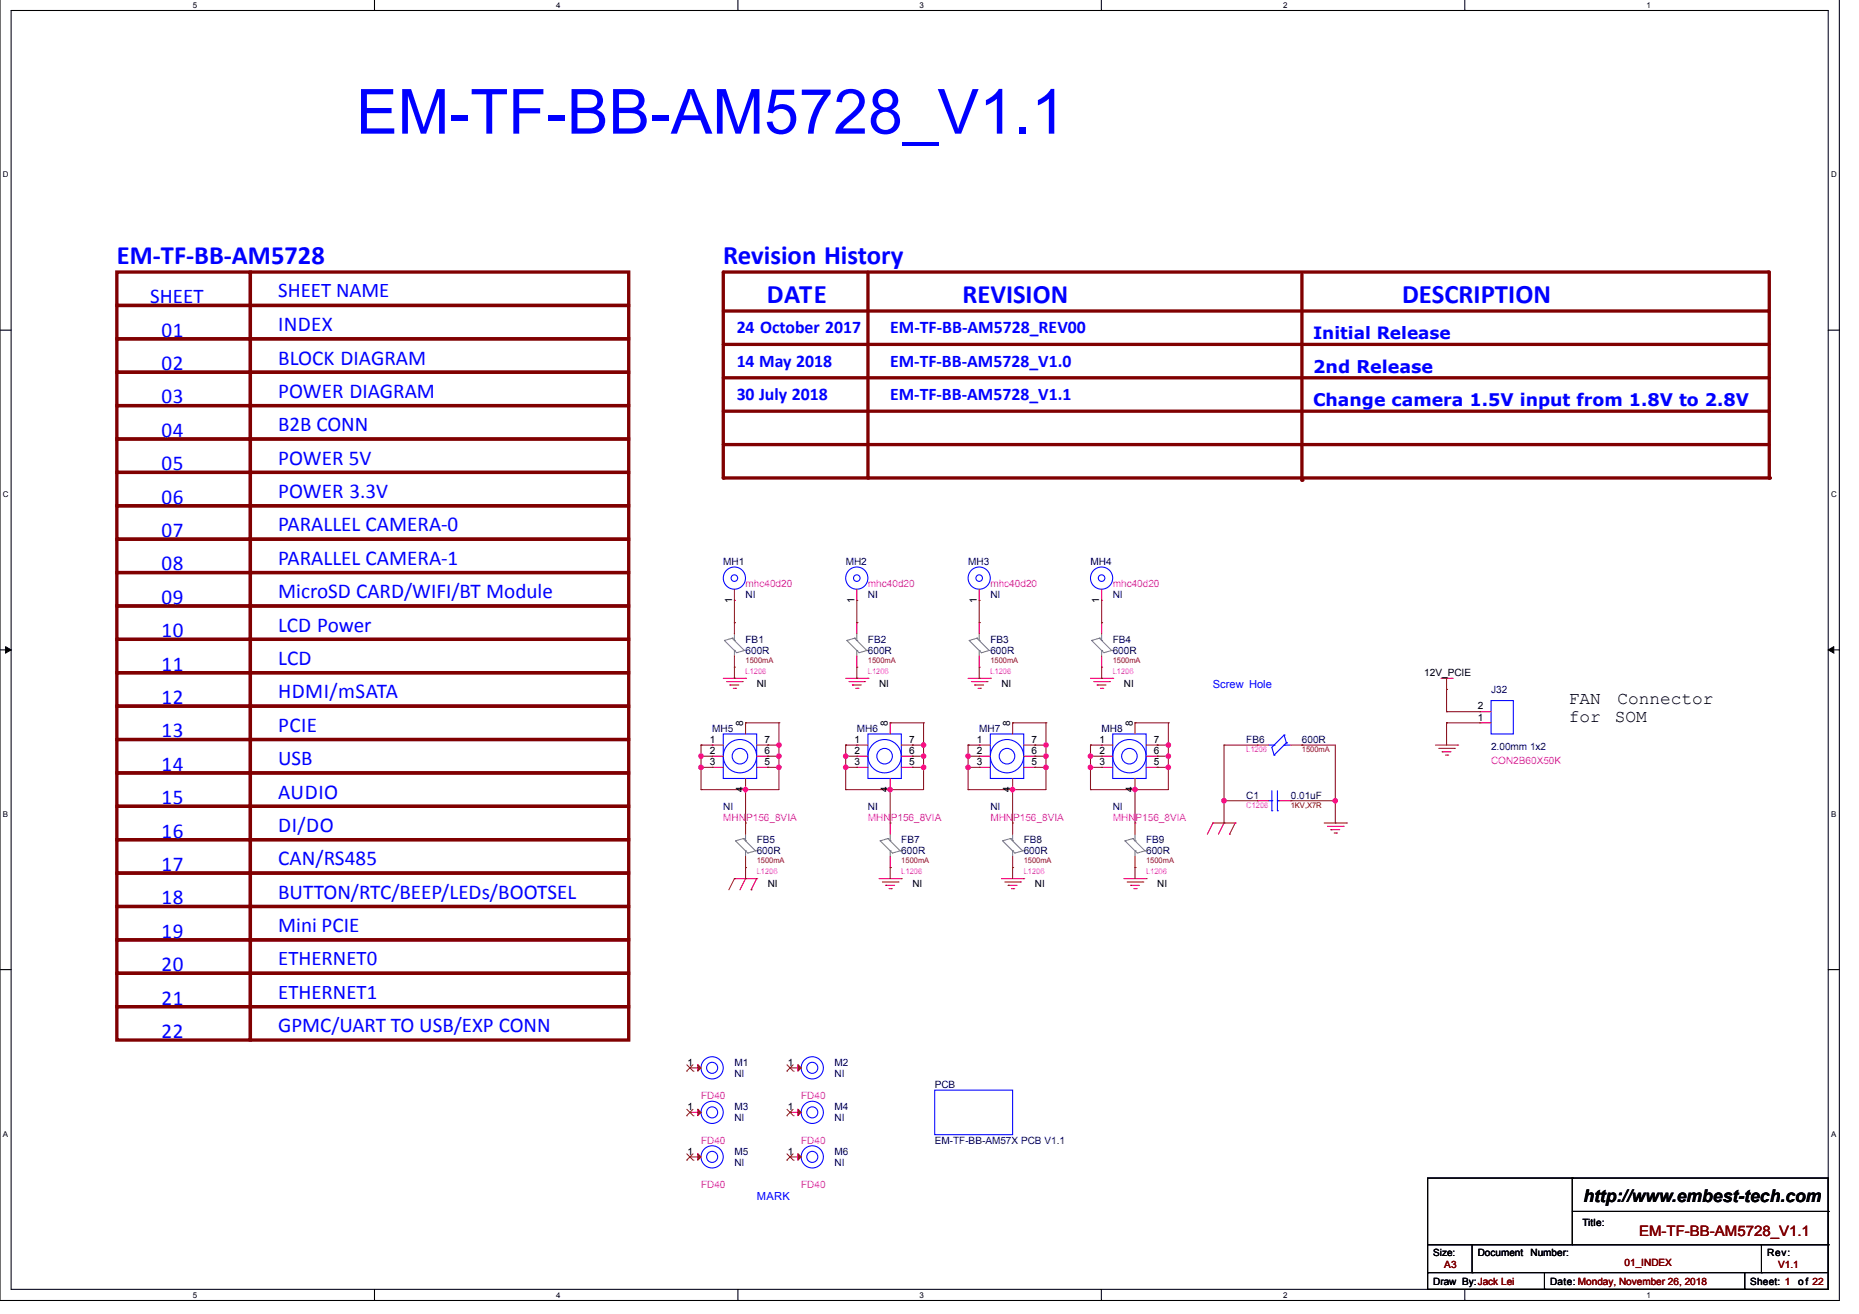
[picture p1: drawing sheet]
<svg xmlns="http://www.w3.org/2000/svg" width="297mm" height="210mm" viewBox="0 0 297 210" stroke-linecap="round" stroke-linejoin="round" font-family="sans-serif">
<path d="M0 -.1v207.8h293.9v-207.8M1.8 1.7h290.3v204.3h-290.3z" fill="none" stroke="#000" stroke-width=".17"/>
<g fill="#fff">
<path d="M30.8 .1h.7v1.4h-.7z"/>
<path d="M30.8 206.1h.7v1.5h-.7z"/>
</g>
<path d="M59.8 -.1v1.8M59.8 206v1.7" fill="none" stroke="#000" stroke-width=".17"/>
<g fill="#fff">
<path d="M88.9 .1h.7v1.4h-.7z"/>
<path d="M88.9 206.1h.7v1.5h-.7z"/>
</g>
<path d="M117.9 -.1v1.8M117.9 206v1.7" fill="none" stroke="#000" stroke-width=".17"/>
<g fill="#fff">
<path d="M146.9 .1h.7v1.4h-.7z"/>
<path d="M146.9 206.1h.7v1.5h-.7z"/>
</g>
<path d="M176 -.1v1.8M176 206v1.7" fill="none" stroke="#000" stroke-width=".17"/>
<g fill="#fff">
<path d="M205 .1h.7v1.4h-.7z"/>
<path d="M205 206.1h.7v1.5h-.7z"/>
</g>
<path d="M234.1 -.1v1.8M234.1 206v1.7" fill="none" stroke="#000" stroke-width=".17"/>
<g fill="#fff">
<path d="M263.1 .1h.7v1.4h-.7z"/>
<path d="M263.1 206.1h.7v1.5h-.7z"/>
<path d="M.4 27.2h1v1.4h-1z"/>
<path d="M292.6 27.2h.9v1.4h-.9z"/>
<path d="M.4 78.3h1v1.4h-1z"/>
<path d="M292.6 78.3h.9v1.4h-.9z"/>
</g>
<path d="M0 52.7h1.8M292.1 52.7h1.8" fill="none" stroke="#000" stroke-width=".17"/>
<g fill="#fff">
<path d="M.4 129.3h.9v1.5h-.9z"/>
<path d="M292.6 129.3h.8v1.5h-.8z"/>
</g>
<path d="M0 103.8h1.8M292.1 103.8h1.8" fill="none" stroke="#000" stroke-width=".17"/>
<path d="M.9 103.3l.9 .5-.9 .5zM292.1 103.8l.9-.5v1z" fill="#000" stroke="#000" stroke-width=".16"/>
<g fill="#fff">
<path d="M.4 180.4h.9v1.4h-.9z"/>
<path d="M292.6 180.4h.8v1.4h-.8z"/>
</g>
<path d="M0 154.9h1.8M292.1 154.9h1.8" fill="none" stroke="#000" stroke-width=".17"/>
<path d="M282.7 43.5v32.9" fill="none" stroke="#800000" stroke-width=".53"/>
<circle cx="282.7" cy="76.4" r=".26" fill="#800000"/>
<g fill="none" stroke="#800000" stroke-width=".53">
<path d="M18.7 48.8h21.3v5.3h-21.3zM18.7 43.5h21.3v5.3h-21.3zM18.7 59.5h21.3v5.3h-21.3zM18.7 54.1h21.3v5.4h-21.3zM40 43.5h60.5v5.3h-60.5zM40 59.5h60.5v5.3h-60.5zM40 54.1h60.5v5.4h-60.5zM40 48.8h60.5v5.3h-60.5zM115.6 49.7h166.9M18.7 75.5h21.3v5.3h-21.3zM18.7 70.1h21.3v5.4h-21.3zM18.7 64.8h21.3v5.3h-21.3z"/>
<path d="M40 75.5h60.5v5.3h-60.5zM40 70.1h60.5v5.4h-60.5zM40 64.8h60.5v5.3h-60.5zM18.7 91.5h21.3v5.3h-21.3zM18.7 86.1h21.3v5.4h-21.3zM18.7 80.8h21.3v5.3h-21.3zM18.7 96.8h21.3v5.3h-21.3zM40 86.1h60.5v5.4h-60.5zM40 80.8h60.5v5.3h-60.5zM40 96.8h60.5v5.3h-60.5zM40 91.5h60.5v5.3h-60.5zM18.7 102.1h21.3v5.4h-21.3z"/>
<path d="M18.7 118.1h21.3v5.4h-21.3zM18.7 112.8h21.3v5.3h-21.3zM18.7 107.5h21.3v5.3h-21.3zM40 102.1h60.5v5.4h-60.5zM40 112.8h60.5v5.3h-60.5zM40 107.5h60.5v5.3h-60.5zM40 118.1h60.5v5.4h-60.5zM18.7 123.5h21.3v5.3h-21.3zM40 123.5h60.5v5.3h-60.5z"/>
</g>
<circle cx="282.5" cy="49.7" r=".26" fill="#800000"/>
<path d="M115.6 43.5v32.9" fill="none" stroke="#800000" stroke-width=".53"/>
<circle cx="115.6" cy="76.4" r=".26" fill="#800000"/>
<path d="M115.6 43.5h166.9" fill="none" stroke="#800000" stroke-width=".53"/>
<circle cx="282.5" cy="43.5" r=".26" fill="#800000"/>
<path d="M115.6 60.3h166.9" fill="none" stroke="#800000" stroke-width=".53"/>
<circle cx="282.5" cy="60.3" r=".26" fill="#800000"/>
<path d="M115.6 65.7h166.9" fill="none" stroke="#800000" stroke-width=".53"/>
<circle cx="282.5" cy="65.7" r=".26" fill="#800000"/>
<path d="M208 43.8v32.9" fill="none" stroke="#800000" stroke-width=".53"/>
<circle cx="208" cy="76.7" r=".26" fill="#800000"/>
<path d="M138.7 43.5v32.9" fill="none" stroke="#800000" stroke-width=".53"/>
<circle cx="138.7" cy="76.4" r=".26" fill="#800000"/>
<path d="M115.6 55h166.9" fill="none" stroke="#800000" stroke-width=".53"/>
<circle cx="282.5" cy="55" r=".26" fill="#800000"/>
<path d="M115.6 71h166.9" fill="none" stroke="#800000" stroke-width=".53"/>
<circle cx="282.5" cy="71" r=".26" fill="#800000"/>
<path d="M115.6 76.4h167.1" fill="none" stroke="#800000" stroke-width=".53"/>
<circle cx="282.7" cy="76.4" r=".26" fill="#800000"/>
<g fill="none" stroke="#800000" stroke-width=".53">
<path d="M18.7 128.8h21.3v5.3h-21.3zM18.7 134.1h21.3v5.4h-21.3zM18.7 139.5h21.3v5.3h-21.3zM40 128.8h60.5v5.3h-60.5zM40 134.1h60.5v5.4h-60.5zM40 139.5h60.5v5.3h-60.5zM18.7 144.8h21.3v5.3h-21.3zM18.7 150.1h21.3v5.4h-21.3zM18.7 155.5h21.3v5.3h-21.3zM40 144.8h60.5v5.3h-60.5zM40 150.1h60.5v5.4h-60.5zM40 155.5h60.5v5.3h-60.5z"/>
<path d="M18.7 160.8h21.3v5.3h-21.3zM40 160.8h60.5v5.3h-60.5z"/>
</g>
<g fill="none" stroke="#800040" stroke-width=".17">
<path d="M117.3 99.5h.1M117.3 95.9v3.6M136.9 99.5h.1M136.9 95.9v3.6M156.5 99.5h.1M156.5 95.9v3.6M176 99.5h.1M176 95.9v3.6M112 119h.1M112 119h1.8M112 119v7.1M117.3 108.4h.1"/>
<path d="M117.3 106.6v1.8M119.1 115.5h.1M119.1 115.5h5.4M122.7 119h.1M122.7 119h1.8M124.5 115.5h.1M124.5 119h.1M124.5 115.5v10.6h-12.5M135.1 119h.1M135.1 119h1.8M135.1 119v7.1M136.9 108.4h.1"/>
<path d="M136.9 106.6v1.8M142.2 115.5h.1M142.2 115.5h5.4M145.8 119h.1M145.8 119h1.8M147.6 119h.1M147.6 115.5h.1M147.6 115.5v10.6h-12.5M154.7 119h.1M154.7 119h1.8M154.7 119v7.1M156.5 108.4h.1"/>
<path d="M156.5 106.6v1.8M161.8 115.5h.1M161.8 115.5h5.3M165.4 119h.1M165.4 119h1.7M167.1 119h.1M167.1 115.5h.1M167.1 115.5v10.6h-12.4M174.2 119h.1M174.2 119h1.8M174.2 119v7.1M176 108.4h.1"/>
<path d="M176 106.6v1.8M181.4 115.5h.1M181.4 115.5h5.3M184.9 119h.1M184.9 119h1.8M186.7 119h.1M186.7 115.5h.1M186.7 115.5v10.6h-12.5M195.6 119h.1M195.6 119v12.5M195.6 119h5.3M208 119h.1"/>
<path d="M208 119h5.4v12.5M231.1 115.5h.1M231.1 113.7h.1M231.1 110.1h.1M231.1 115.5h5.4M231.1 110.1v3.6M231.1 115.5v3.5M231.1 113.7h5.4M112 126.1h.1M112 122.6h.1M112 120.8h.1M112 122.6h1.8"/>
<path d="M112 120.8h1.8M119.1 126.1h.1M119.1 138.6h.1M119.1 126.1v5.4M119.1 138.6v1.8M122.7 122.6h.1M122.7 120.8h.1M122.7 122.6h1.8M122.7 120.8h1.8M124.5 122.6h.1M124.5 120.8h.1M135.1 126.1h.1"/>
<path d="M135.1 120.8h.1M135.1 122.6h.1M135.1 122.6h1.8M135.1 120.8h1.8M142.2 138.6h.1M142.2 126.1h.1M142.2 126.1v5.4M142.2 138.6v1.8M145.8 120.8h.1M145.8 122.6h.1M145.8 122.6h1.8M145.8 120.8h1.8"/>
<path d="M147.6 122.6h.1M147.6 120.8h.1M154.7 126.1h.1M154.7 120.8h.1M154.7 122.6h.1M154.7 122.6h1.8M154.7 120.8h1.8M161.8 138.6h.1M161.8 126.1h.1M161.8 126.1v5.4M161.8 138.6v1.8M165.4 122.6h.1"/>
<path d="M165.4 120.8h.1M165.4 122.6h1.7M165.4 120.8h1.7M167.1 122.6h.1M167.1 120.8h.1M174.2 126.1h.1M174.2 120.8h.1M174.2 122.6h.1M174.2 122.6h1.8M174.2 120.8h1.8M181.4 138.6h.1M181.4 126.1h.1"/>
<path d="M181.4 126.1v5.4M181.4 138.6v1.8M184.9 122.6h.1M184.9 120.8h.1M184.9 122.6h1.8M184.9 120.8h1.8M186.7 122.6h.1M186.7 120.8h.1M195.6 131.5h.1M195.6 127.9h.1M195.6 127.9h5.3M206.2 127.9h7.2"/>
<path d="M213.4 131.5h.1M213.4 127.9h.1"/>
</g>
<g fill="#f0f" stroke="#f0f" stroke-width=".17">
<circle cx="195.6" cy="127.9" r=".35"/>
<circle cx="213.4" cy="127.9" r=".35"/>
<circle cx="124.5" cy="119" r=".35"/>
<circle cx="124.5" cy="122.6" r=".35"/>
<circle cx="124.5" cy="120.8" r=".35"/>
<circle cx="112" cy="120.8" r=".35"/>
<circle cx="112" cy="122.6" r=".35"/>
<circle cx="119.1" cy="126.1" r=".35"/>
<circle cx="147.6" cy="120.8" r=".35"/>
<circle cx="147.6" cy="119" r=".35"/>
<circle cx="135.1" cy="120.8" r=".35"/>
<circle cx="135.1" cy="122.6" r=".35"/>
<circle cx="147.6" cy="122.6" r=".35"/>
<circle cx="142.2" cy="126.1" r=".35"/>
<circle cx="167.1" cy="122.6" r=".35"/>
<circle cx="167.1" cy="120.8" r=".35"/>
<circle cx="167.1" cy="119" r=".35"/>
<circle cx="154.7" cy="122.6" r=".35"/>
<circle cx="154.7" cy="120.8" r=".35"/>
<circle cx="161.8" cy="126.1" r=".35"/>
<circle cx="181.4" cy="126.1" r=".35"/>
<circle cx="174.2" cy="120.8" r=".35"/>
<circle cx="174.2" cy="122.6" r=".35"/>
<circle cx="186.7" cy="122.6" r=".35"/>
<circle cx="186.7" cy="120.8" r=".35"/>
<circle cx="186.7" cy="119" r=".35"/>
</g>
<g fill="none" stroke="#f00" stroke-width=".17">
<path d="M117.3 99.5h.1M117.3 95.9h.1M117.3 94.1v1.8M117.3 99.5v1.7M136.9 95.9h.1M136.9 99.5h.1M136.9 94.1v1.8M136.9 99.5v1.7M156.5 95.9h.1M156.5 99.5h.1M156.5 94.1v1.8M156.5 99.5v1.7"/>
<path d="M176 99.5h.1M176 95.9h.1M176 94.1v1.8M176 99.5v1.7M113.8 119h.1M113.8 119h1.8M115.6 108.4h3.5M116.1 108.9h2.5M116.6 109.4h.1M116.6 109.4h1.5M117.2 110h.3M117.3 106.6h.1"/>
<path d="M117.3 104.8v1.8M117.5 110h.1M118.6 108.9h.1M119.1 108.4h.1M119.1 115.5h.1M119.1 115.5v1.7M120.9 119h1.8M122.7 119h.1M135.1 108.4h3.6M135.7 108.9h2.5M136.2 109.4h.1M136.2 109.4h1.4"/>
<path d="M136.7 110h.4M136.9 119h.1M136.9 106.6h.1M136.9 119h1.8M136.9 104.8v1.8M137.1 110h.1M138.2 108.9h.1M138.7 108.4h.1M142.2 115.5h.1M142.2 115.5v1.7M144 119h1.8M145.8 119h.1"/>
<path d="M154.7 108.4h3.5M155.2 108.9h2.5M155.8 109.4h.1M155.8 109.4h1.4M156.3 110h.3M156.5 119h.1M156.5 106.6h.1M156.5 119h1.7M156.5 104.8v1.8M156.6 110h.1M157.7 108.9h.1M158.2 108.4h.1"/>
<path d="M161.8 115.5h.1M161.8 115.5v1.7M163.6 119h1.8M165.4 119h.1M174.2 108.4h3.6M174.8 108.9h2.5M175.3 109.4h.1M175.3 109.4h1.4M175.8 110h.4M176 119h.1M176 106.6h.1M176 119h1.8"/>
<path d="M176 104.8v1.8M176.2 110h.1M177.3 108.9h.1M177.8 108.4h.1M181.4 115.5h.1M181.4 115.5v1.7M183.1 119h1.8M184.9 119h.1M200.9 119h.1M200.9 119h1.8M206.2 119h1.8M208 119h.1"/>
<path d="M229.4 119h3.5M229.9 119.6h2.5M230.3 108.4h1.7M231.1 110.1h.1M231.1 108.4v1.7M232 108.4h.1M232.4 119.6h.1M232.9 119h.1M236.5 115.5h.1M236.5 113.7h.1M236.5 115.5h1.8M236.5 113.7h1.8"/>
<path d="M113.8 120.8h.1M113.8 122.6h.1M113.8 120.8h1.8M113.8 122.6h1.8M119.1 138.6h.1M119.1 131.5h.1M119.1 126.1h.1M119.1 124.4v1.7M119.1 131.5v1.7M119.1 136.8v1.8M120.9 120.8h1.8M120.9 122.6h1.8"/>
<path d="M122.7 122.6h.1M122.7 120.8h.1M136.9 120.8h.1M136.9 122.6h.1M136.9 120.8h1.8M136.9 122.6h1.8M142.2 126.1h.1M142.2 138.6h.1M142.2 131.5h.1M142.2 124.4v1.7M142.2 131.5v1.7M142.2 136.8v1.8"/>
<path d="M144 120.8h1.8M144 122.6h1.8M145.8 122.6h.1M145.8 120.8h.1M156.5 120.8h.1M156.5 122.6h.1M156.5 120.8h1.7M156.5 122.6h1.7M161.8 126.1h.1M161.8 138.6h.1M161.8 131.5h.1M161.8 124.4v1.7"/>
<path d="M161.8 131.5v1.7M161.8 136.8v1.8M163.6 120.8h1.8M163.6 122.6h1.8M165.4 122.6h.1M165.4 120.8h.1M176 120.8h.1M176 122.6h.1M176 120.8h1.8M176 122.6h1.8M181.4 126.1h.1M181.4 138.6h.1"/>
<path d="M181.4 131.5h.1M181.4 124.4v1.7M181.4 131.5v1.7M181.4 136.8v1.8M183.1 120.8h1.8M183.1 122.6h1.8M184.9 122.6h.1M184.9 120.8h.1M193.8 131.5h.1M193.8 131.5l-.9 1.7M193.8 131.5h3.6M195.6 131.5h.1"/>
<path d="M195.6 131.5l-.9 1.7M196.5 133.2h.1M197.4 131.5h.1M197.4 131.5l-.9 1.7M200.9 127.9h.1M200.9 127.9h1.8M204.5 127.9h1.7M206.2 127.9h.1M211.6 131.5h3.5M212.1 132h2.5M212.7 132.5h.1M212.7 132.5h1.4"/>
<path d="M213.2 133.1h.3M213.5 133.1h.1M214.6 132h.1M215.1 131.5h.1M230.4 120.1h.1M230.4 120.1h1.4M231 120.6h.3M231.3 120.6h.1M117.3 140.4h.1M117.3 140.4h3.6M117.3 140.4l-.8 1.7M119.1 140.4h.1"/>
<path d="M119.1 140.4l-.9 1.7M120 142.1h.1M120.9 140.4h.1M120.9 140.4l-.9 1.7M140.5 140.4h3.5M141 140.9h2.5M141.5 141.4h.1M141.5 141.4h1.4M142.1 142h.3M142.4 142h.1M143.5 140.9h.1M144 140.4h.1"/>
<path d="M160 140.4h3.6M160.5 140.9h2.5M161.1 141.4h.1M161.1 141.4h1.4M161.6 142h.4M162 142h.1M163 140.9h.1M163.6 140.4h.1M179.6 140.4h3.5M180.1 140.9h2.5M180.6 141.4h.1M180.6 141.4h1.5"/>
<path d="M181.2 142h.3M181.5 142h.1M182.6 140.9h.1M183.1 140.4h.1M110.2 170.6h.1M110.2 177.7h.1M110.2 170.6h1.8M110.2 177.7h1.8M126.2 170.6h.1M126.2 177.7h.1M126.2 170.6h1.8M126.2 177.7h1.8"/>
<path d="M110.2 184.8h.1M110.2 184.8h1.8M126.2 184.8h.1M126.2 184.8h1.8"/>
</g>
<g fill="none" stroke="#000" stroke-width=".17">
<path d="M228.1 188.2h64v17.8h-64zM228.1 198.9h64M235.2 198.9v4.4M251.2 188.2h.1M251.2 188.2v10.7M251.2 193.5h40.9M281.5 198.9v4.4M292.1 198.9h.1M292.1 193.5h.1M228.1 203.3h.1M228.1 203.3h64M235.2 203.3h.1"/>
<path d="M246.8 206h.1M246.8 203.3v2.7M278.8 206h.1M278.8 203.3v2.7M281.5 203.3h.1"/>
</g>
<g fill="none" stroke="#00f" stroke-width=".17">
<path d="M115.6 117.2h5.3v7.2h-5.3zM138.7 117.2h5.3v7.2h-5.3zM158.2 117.2h5.4v7.2h-5.4zM177.8 117.2h5.3v7.2h-5.3zM202.7 119h.9M203.6 119h.1M205.2 117.4h.1M205.2 119h.1M205.2 117.4l-2 2 .4 1.2M205.2 119h1M205.2 117.4l.3 1.3M205.5 118.7h.1"/>
<path d="M205.5 118.7l-1.9 1.9M238.3 111.9h3.5v5.3h-3.5zM202.7 127.9h.5M203.2 127.9h.1M203.2 129.5h.1M203.2 126.3v3.2M203.6 120.6h.1M204.1 129.5h.1M204.1 127.9h.1M204.1 126.3v3.2M204.1 127.9h.4M149.4 174.1h12.4v7.2h-12.4z"/>
<circle cx="117.3" cy="92.3" r="1.77"/>
<circle cx="117.3" cy="92.3" r=".52"/>
<circle cx="136.9" cy="92.3" r="1.77"/>
<circle cx="136.9" cy="92.3" r=".52"/>
<circle cx="156.5" cy="92.3" r="1.77"/>
<circle cx="156.5" cy="92.3" r=".52"/>
<circle cx="176" cy="92.3" r="1.77"/>
<circle cx="176" cy="92.3" r=".52"/>
<circle cx="118.2" cy="120.8" r="2.66"/>
<circle cx="118.2" cy="120.8" r="1.24"/>
<circle cx="141.3" cy="120.8" r="2.66"/>
<circle cx="141.3" cy="120.8" r="1.24"/>
<circle cx="160.9" cy="120.8" r="2.66"/>
<circle cx="160.9" cy="120.8" r="1.24"/>
<circle cx="180.5" cy="120.8" r="2.66"/>
<circle cx="180.5" cy="120.8" r="1.24"/>
<circle cx="113.8" cy="177.7" r="1.77"/>
<circle cx="113.8" cy="170.6" r="1.77"/>
<circle cx="113.8" cy="170.6" r=".88"/>
<circle cx="113.8" cy="177.7" r=".88"/>
<circle cx="129.8" cy="177.7" r="1.77"/>
<circle cx="129.8" cy="170.6" r="1.77"/>
<circle cx="129.8" cy="170.6" r=".88"/>
<circle cx="129.8" cy="177.7" r=".88"/>
<circle cx="113.8" cy="184.8" r="1.77"/>
<circle cx="113.8" cy="184.8" r=".88"/>
<circle cx="129.8" cy="184.8" r="1.77"/>
<circle cx="129.8" cy="184.8" r=".88"/>
</g>
<g fill="none" stroke="#808080" stroke-width=".17">
<path d="M115.7 102.3h.1M115.7 102.3l2 2 1.2-.4M117 102h.1M117 102l1.9 1.9M117 102l-1.3 .3M117.3 103.9h.1M117.3 102.3h.1M117.3 101.2v1.1M117.3 103.9v.9M118.9 103.9h.1M135.3 102.3h.1M135.3 102.3l2 2 1.2-.4"/>
<path d="M136.5 102h.1M136.5 102l2 1.9M136.5 102l-1.2 .3M136.9 103.9h.1M136.9 102.3h.1M136.9 101.2v1.1M136.9 103.9v.9M138.5 103.9h.1M154.9 102.3h.1M154.9 102.3l1.9 2 1.3-.4M156.1 102h.1M156.1 102l2 1.9"/>
<path d="M156.1 102l-1.2 .3M156.5 103.9h.1M156.5 102.3h.1M156.5 101.2v1.1M156.5 103.9v.9M158.1 103.9h.1M174.4 102.3h.1M174.4 102.3l2 2 1.2-.4M175.7 102h.1M175.7 102l1.9 1.9M175.7 102l-1.3 .3M176 103.9h.1"/>
<path d="M176 102.3h.1M176 101.2v1.1M176 103.9v.9M177.6 103.9h.1M117.5 134.3h.1M117.5 134.3l2 2 1.2-.4M118.8 134h.1M118.8 134l1.9 1.9M118.8 134l-1.3 .3M119.1 135.9h.1M119.1 134.3h.1M119.1 133.2v1.1"/>
<path d="M119.1 135.9v.9M120.7 135.9h.1M140.6 134.3h.1M140.6 134.3l2 2 1.2-.4M141.9 134h.1M141.9 134l1.9 1.9M141.9 134l-1.3 .3M142.2 135.9h.1M142.2 134.3h.1M142.2 133.2v1.1M142.2 135.9v.9M143.8 135.9h.1"/>
<path d="M160.2 134.3h.1M160.2 134.3l2 2 1.2-.4M161.4 134h.1M161.4 134l2 1.9M161.4 134l-1.2 .3M161.8 135.9h.1M161.8 134.3h.1M161.8 133.2v1.1M161.8 135.9v.9M163.4 135.9h.1M179.8 134.3h.1M179.8 134.3l1.9 2 1.3-.4"/>
<path d="M181 134h.1M181 134l2 1.9M181 134l-1.2 .3M181.4 135.9h.1M181.4 134.3h.1M181.4 133.2v1.1M181.4 135.9v.9M183 135.9h.1"/>
</g>
<g fill="#f00" stroke="#f00" stroke-width=".17">
<path d="M111.5 184.3l.5 .5-.5 .5z"/>
<path d="M127.5 184.3l.5 .5-.5 .5z"/>
<path d="M127.5 170.1l.5 .5-.5 .5z"/>
<path d="M111.5 170.1l.5 .5-.5 .5z"/>
<path d="M127.5 177.2l.5 .5-.5 .5z"/>
<path d="M111.5 177.2l.5 .5-.5 .5z"/>
</g>
<g fill="none" stroke="#804000" stroke-width=".16">
<path d="M109.7 171.1h.1M109.7 178.2h.1M109.7 170.1l1.1 1M109.7 177.2l1.1 1M110.8 170.1l-1.1 1M110.8 177.2l-1.1 1M110.8 171.1h.1M110.8 178.2h.1M125.7 171.1h.1M125.7 178.2h.1M125.7 170.1l1.1 1M125.7 177.2l1.1 1"/>
<path d="M126.8 170.1l-1.1 1M126.8 177.2l-1.1 1M126.8 171.1h.1M126.8 178.2h.1M109.7 185.3h.1M109.7 184.3l1.1 1M110.8 184.3l-1.1 1M110.8 185.3h.1M125.7 185.3h.1M125.7 184.3l1.1 1M126.8 184.3l-1.1 1M126.8 185.3h.1"/>
</g>
<text font-size="9.9" fill="#00f" x="56.9" y="21.4">EM-TF-BB-AM5728_V1.1</text>
<g font-size="4.3" fill="#00f">
<text x="115.6" y="42.2">Revision History</text>
<text x="122.5" y="48.4">DATE</text>
<text x="224" y="48.4">DESCRIPTION</text>
</g>
<g font-size="4.2" fill="#00f">
<text x="18.7" y="42.1">EM-TF-BB-AM5728</text>
<text x="153.8" y="48.4">REVISION</text>
</g>
<g font-size="3.4" fill="#00f">
<text x="25.8" y="53.8">01</text>
<text x="44.4" y="52.9">INDEX</text>
<text x="25.8" y="59.1">02</text>
<text x="44.4" y="58.2">BLOCK DIAGRAM</text>
<text x="25.8" y="64.5">03</text>
<text x="44.4" y="63.6">POWER DIAGRAM</text>
<text x="25.8" y="69.8">04</text>
<text x="25.8" y="75.1">05</text>
<text x="44.4" y="74.2">POWER 5V</text>
<text x="25.8" y="80.5">06</text>
<text x="44.4" y="79.6">POWER 3.3V</text>
<text x="25.8" y="85.8">07</text>
<text x="44.4" y="84.9">PARALLEL CAMERA-0</text>
<text x="25.8" y="91.1">08</text>
<text x="44.4" y="95.6">MicroSD CARD/WIFI/BT Module</text>
<text x="44.4" y="90.2">PARALLEL CAMERA-1</text>
<text x="25.8" y="96.5">09</text>
<text x="25.8" y="101.8">10</text>
<text x="44.4" y="100.9">LCD Power</text>
<text x="25.8" y="107.1">11</text>
<text x="44.4" y="106.2">LCD</text>
<text x="25.8" y="112.5">12</text>
<text x="44.4" y="111.6">HDMI/mSATA</text>
<text x="25.8" y="117.8">13</text>
<text x="44.4" y="116.9">PCIE</text>
<text x="25.8" y="123.1">14</text>
<text x="25.8" y="128.5">15</text>
<text x="44.4" y="127.6">AUDIO</text>
<text x="25.8" y="133.8">16</text>
<text x="44.4" y="132.9">DI/DO</text>
<text x="25.8" y="139.1">17</text>
<text x="44.4" y="138.2">CAN/RS485</text>
<text x="44.4" y="143.6">BUTTON/RTC/BEEP/LEDs/BOOTSEL</text>
<text x="25.8" y="144.5">18</text>
<text x="25.8" y="149.8">19</text>
<text x="44.4" y="148.9">Mini PCIE</text>
<text x="25.8" y="155.1">20</text>
<text x="25.8" y="160.5">21</text>
<text x="25.8" y="165.8">22</text>
<text x="44.4" y="164.9">GPMC/UART TO USB/EXP CONN</text>
</g>
<g font-size="3.3" fill="#00f">
<text x="44.4" y="47.5">SHEET NAME</text>
<text x="24" y="48.4">SHEET</text>
<text x="44.4" y="68.9">B2B CONN</text>
<text x="44.4" y="122.2">USB</text>
<text x="44.4" y="154.2">ETHERNET0</text>
<text x="44.4" y="159.5">ETHERNET1</text>
</g>
<g font-size="2.8" fill="#00f">
<text x="117.7" y="53.3">24 October 2017</text>
<text x="142.2" y="53.3">EM-TF-BB-AM5728_REV00</text>
<text x="117.7" y="58.6">14 May 2018</text>
<text x="142.2" y="58.6">EM-TF-BB-AM5728_V1.0</text>
<text x="209.8" y="59.6">2nd Release</text>
<text x="117.7" y="63.9">30 July 2018</text>
<text x="142.2" y="63.9">EM-TF-BB-AM5728_V1.1</text>
<text x="209.8" y="64.9">Change camera 1.5V input from 1.8V to 2.8V</text>
</g>
<g font-size="2.8">
<text x="250.7" y="112.5">FAN</text>
<text x="258.5" y="112.5">Connector</text>
<text x="250.7" y="115.3">for</text>
<text x="258" y="115.3">SOM</text>
<text x="253" y="192">http://www.embest-tech.com</text>
</g>
<text font-size="2.7" fill="#00f" x="209.8" y="54.2">Initial Release</text>
<text font-size="2.3" fill="#800000" x="261.9" y="197.4">EM-TF-BB-AM5728_V1.1</text>
<g font-size="1.8" fill="#00f">
<text x="193.8" y="110">Screw Hole</text>
<text x="120.9" y="191.7">MARK</text>
</g>
<g font-size="1.6" fill="#000080">
<text x="115.6" y="90.2">MH1</text>
<text x="119.1" y="95.6">NI</text>
<text x="135.1" y="90.2">MH2</text>
<text x="138.7" y="95.6">NI</text>
<text x="154.7" y="90.2">MH3</text>
<text x="158.2" y="95.6">NI</text>
<text x="174.2" y="90.2">MH4</text>
<text x="177.8" y="95.6">NI</text>
<text x="119.1" y="102.7">FB1</text>
<text x="119.1" y="104.5">600R</text>
<text x="138.7" y="102.7">FB2</text>
<text x="138.7" y="104.5">600R</text>
<text x="158.2" y="102.7">FB3</text>
<text x="158.2" y="104.5">600R</text>
<text x="177.8" y="102.7">FB4</text>
<text x="177.8" y="104.5">600R</text>
<text x="238.3" y="110.7">J32</text>
<text x="113.8" y="116.9">MH5</text>
<text x="136.9" y="116.9">MH6</text>
<text x="156.5" y="116.9">MH7</text>
<text x="176" y="116.9">MH8</text>
<text x="199.1" y="118.7">FB6</text>
<text x="208" y="118.7">600R</text>
<text x="238.3" y="119.8">2.00mm 1x2</text>
<text x="115.6" y="129.4">NI</text>
<text x="138.7" y="129.4">NI</text>
<text x="158.2" y="129.4">NI</text>
<text x="177.8" y="129.4">NI</text>
<text x="199.1" y="127.6">C1</text>
<text x="206.2" y="127.6">0.01uF</text>
<text x="120.9" y="134.7">FB5</text>
<text x="120.9" y="136.5">600R</text>
<text x="144" y="134.7">FB7</text>
<text x="144" y="136.5">600R</text>
<text x="163.6" y="134.7">FB8</text>
<text x="163.6" y="136.5">600R</text>
<text x="183.1" y="134.7">FB9</text>
<text x="183.1" y="136.5">600R</text>
<text x="117.3" y="170.2">M1</text>
<text x="117.3" y="172">NI</text>
<text x="133.3" y="170.2">M2</text>
<text x="133.3" y="172">NI</text>
<text x="149.4" y="173.8">PCB</text>
<text x="117.3" y="177.4">M3</text>
<text x="117.3" y="179.1">NI</text>
<text x="133.3" y="177.4">M4</text>
<text x="133.3" y="179.1">NI</text>
<text x="117.3" y="184.5">M5</text>
<text x="133.3" y="184.5">M6</text>
<text x="149.4" y="182.7">EM-TF-BB-AM57X PCB V1.1</text>
<text x="117.3" y="186.2">NI</text>
<text x="133.3" y="186.2">NI</text>
</g>
<g font-size="1.6" fill="#f0f">
<text x="119.1" y="93.8">mhc40d20</text>
<text x="138.7" y="93.8">mhc40d20</text>
<text x="158.2" y="93.8">mhc40d20</text>
<text x="177.8" y="93.8">mhc40d20</text>
<text x="238.3" y="122.1">CON2B60X50K</text>
<text x="115.6" y="131.1">MHNP156_8VIA</text>
<text x="138.7" y="131.1">MHNP156_8VIA</text>
<text x="158.2" y="131.1">MHNP156_8VIA</text>
<text x="177.8" y="131.1">MHNP156_8VIA</text>
<text x="112" y="175.6">FD40</text>
<text x="128" y="175.6">FD40</text>
<text x="112" y="182.7">FD40</text>
<text x="128" y="182.7">FD40</text>
<text x="112" y="189.8">FD40</text>
<text x="128" y="189.8">FD40</text>
</g>
<g font-size="1.6">
<text x="117" y="96.3" transform="rotate(-90 117 96.3)">1</text>
<text x="136.5" y="96.3" transform="rotate(-90 136.5 96.3)">1</text>
<text x="156.1" y="96.3" transform="rotate(-90 156.1 96.3)">1</text>
<text x="175.7" y="96.3" transform="rotate(-90 175.7 96.3)">1</text>
<text x="120.9" y="109.8">NI</text>
<text x="140.5" y="109.8">NI</text>
<text x="160" y="109.8">NI</text>
<text x="179.6" y="109.8">NI</text>
<text x="227.6" y="108">12V_PCIE</text>
<text x="236.1" y="113.3">2</text>
<text x="113.4" y="118.7">1</text>
<text x="118.8" y="116" transform="rotate(-90 118.8 116)">8</text>
<text x="122.2" y="118.7">7</text>
<text x="136.5" y="118.7">1</text>
<text x="141.9" y="116" transform="rotate(-90 141.9 116)">8</text>
<text x="145.3" y="118.7">7</text>
<text x="156.1" y="118.7">1</text>
<text x="161.4" y="116" transform="rotate(-90 161.4 116)">8</text>
<text x="164.8" y="118.7">7</text>
<text x="175.7" y="118.7">1</text>
<text x="181" y="116" transform="rotate(-90 181 116)">8</text>
<text x="184.4" y="118.7">7</text>
<text x="236.1" y="115.1">1</text>
<text x="113.4" y="120.4">2</text>
<text x="113.4" y="122.2">3</text>
<text x="122.2" y="122.2">5</text>
<text x="122.2" y="120.4">6</text>
<text x="136.5" y="120.4">2</text>
<text x="136.5" y="122.2">3</text>
<text x="145.3" y="122.2">5</text>
<text x="145.3" y="120.4">6</text>
<text x="156.1" y="120.4">2</text>
<text x="156.1" y="122.2">3</text>
<text x="164.8" y="122.2">5</text>
<text x="164.8" y="120.4">6</text>
<text x="175.7" y="120.4">2</text>
<text x="175.7" y="122.2">3</text>
<text x="184.4" y="122.2">5</text>
<text x="184.4" y="120.4">6</text>
<text x="118.8" y="126.5" transform="rotate(-90 118.8 126.5)">4</text>
<text x="141.9" y="126.5" transform="rotate(-90 141.9 126.5)">4</text>
<text x="161.4" y="126.5" transform="rotate(-90 161.4 126.5)">4</text>
<text x="181" y="126.5" transform="rotate(-90 181 126.5)">4</text>
<text x="122.7" y="141.8">NI</text>
<text x="145.8" y="141.8">NI</text>
<text x="165.4" y="141.8">NI</text>
<text x="184.9" y="141.8">NI</text>
<text x="109.9" y="170.2">1</text>
<text x="125.9" y="170.2">1</text>
<text x="109.9" y="177.3">1</text>
<text x="125.9" y="177.3">1</text>
<text x="109.9" y="184.4">1</text>
<text x="125.9" y="184.4">1</text>
<text x="252.8" y="195.8">Title:</text>
<text x="229" y="200.6">Size:</text>
<text x="236.1" y="200.7">Document</text>
<text x="244.6" y="200.7">Number:</text>
<text x="282.3" y="200.7">Rev:</text>
<text x="229" y="205.3">Draw By:Jack Lei</text>
<text x="247.7" y="205.3">Date: Monday, November 26, 2018</text>
<text x="279.7" y="205.3">Sheet: 1</text>
<text x="287.3" y="205.3">of 22</text>
</g>
<g font-size="1.6" fill="#800000">
<text x="230.8" y="202.6">A3</text>
<text x="259.6" y="202.3">01_INDEX</text>
<text x="284.1" y="202.6">V1.1</text>
</g>
<g font-size="1.3">
<text x="30.8" y="1.2">5</text>
<text x="88.9" y="1.2">4</text>
<text x="146.9" y="1.2">3</text>
<text x="205" y="1.2">2</text>
<text x="263.1" y="1.2">1</text>
<text x=".4" y="28.3">D</text>
<text x="292.6" y="28.3">D</text>
<text x=".4" y="79.4">C</text>
<text x="292.6" y="79.4">C</text>
<text x=".4" y="130.5">B</text>
<text x="292.6" y="130.5">B</text>
<text x=".4" y="181.6">A</text>
<text x="292.6" y="181.6">A</text>
<text x="30.8" y="207.3">5</text>
<text x="88.9" y="207.3">4</text>
<text x="146.9" y="207.3">3</text>
<text x="205" y="207.3">2</text>
<text x="263.1" y="207.3">1</text>
</g>
<g font-size="1.2" fill="#f0f">
<text x="119.1" y="107.7">L1206</text>
<text x="138.7" y="107.7">L1206</text>
<text x="158.2" y="107.7">L1206</text>
<text x="177.8" y="107.7">L1206</text>
<text x="199.1" y="120.1">L1206</text>
<text x="199.1" y="129">C1206</text>
<text x="120.9" y="139.7">L1206</text>
<text x="144" y="139.7">L1206</text>
<text x="163.6" y="139.7">L1206</text>
<text x="183.1" y="139.7">L1206</text>
</g>
<g font-size="1.2" fill="#800040">
<text x="119.1" y="105.9">1500mA</text>
<text x="138.7" y="105.9">1500mA</text>
<text x="158.2" y="105.9">1500mA</text>
<text x="177.8" y="105.9">1500mA</text>
<text x="208" y="120.1">1500mA</text>
<text x="120.9" y="137.9">1500mA</text>
<text x="144" y="137.9">1500mA</text>
<text x="163.6" y="137.9">1500mA</text>
<text x="183.1" y="137.9">1500mA</text>
</g>
<text font-size="1.2" fill="#800000" x="206.2" y="129">1KV,X7R</text>
</svg>
